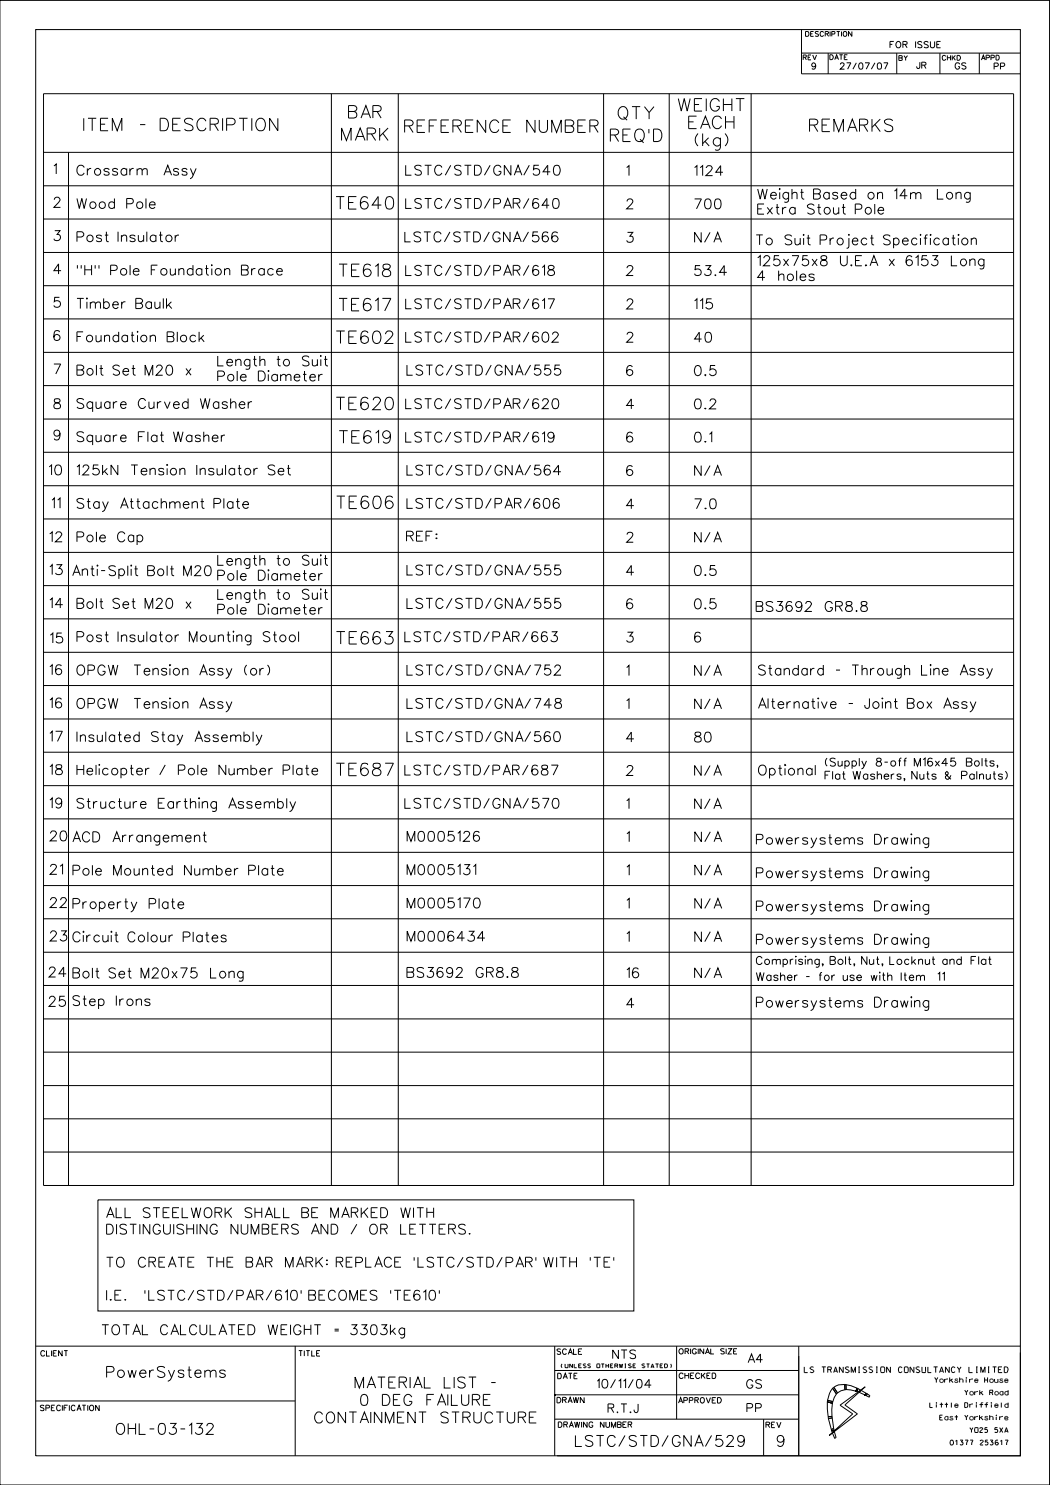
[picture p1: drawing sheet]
<svg xmlns="http://www.w3.org/2000/svg" width="210mm" height="297mm" viewBox="0 0 210 297" stroke-linecap="round" stroke-linejoin="round" font-family="sans-serif">
<g fill="none" stroke="#000" stroke-width=".2">
<path d="M0 .1h209.9v296.9h-209.9zM7.1 5.9h197v285.3h-197zM8.7 18.7h194v218.4h-194zM66.3 18.7v218.4M79.7 18.7v218.4M120.7 18.7v218.4M133.8 18.7v218.4M150.2 18.7v218.4M160.3 10.6h43.8M160.3 5.9v8.9h43.8M165.6 10.6v4.2M179.4 10.6v4.2"/>
<path d="M188 10.6v4.2M195.9 10.6v4.2M8.7 30.5h194M8.7 37.2h194M13.7 30.5v206.6M155.8 37.8h.2l-.1 .1zM8.7 43.8h194M8.7 50.5h194M8.7 57.1h194M17.4 59.6v.2zM42.4 52.9v.2zM160.6 47h.2z"/>
<path d="M169.8 46.9v.2zM184.1 46.9v.2zM186.1 46.9l.1 .1-.1 .1zM191.7 46.9l.1 .1-.1 .1zM8.7 63.8h194M8.7 70.5h194M8.7 77.1h194M27.5 66.3v.2zM64.1 71.2h.1zM126.5 73.4a.54 .54 0 0 0-.9-.2 1.21 1.21 0 0 0 .3 1.9 .63 .63 0 0 0 .7-.5 .63 .63 0 0 0-.6-.7 .63 .63 0 0 0-.7 .6M8.7 83.8h194M8.7 90.5h194"/>
<path d="M8.7 97.1h194M33.3 93h.2zM126.5 86.7a.59 .59 0 0 0-.9-.2 1.53 1.53 0 0 0 0 1.8 .61 .61 0 0 0 .9-.3 .61 .61 0 0 0-.4-.8 .61 .61 0 0 0-.8 .6M8.7 103.8h194M8.7 110.5h194M8.7 117.1h194M19.5 113l.1 .1-.1 .1zM26.2 113v.2zM64.1 117.8h.1v.2zM64.1 111h.1v.2zM8.7 123.8h194M8.7 130.5h194"/>
<path d="M8.7 137.1h194M33.9 139.7h.2zM34 132.9l.1 .1-.1 .1zM46.7 126.2v.2zM126.5 120a.54 .54 0 0 0-.9-.1 1.21 1.21 0 0 0 .3 1.9 .63 .63 0 0 0 .7-.6 .63 .63 0 0 0-.6-.7 .63 .63 0 0 0-.7 .6M163.5 139.7h.2zM176.3 139.7h.3zM186 133h.2l-.1 .1zM8.7 143.8h194M8.7 150.4h194M8.7 157.1h194M19.8 153h.1z"/>
<path d="M39.8 159.5v.3l-.1-.1zM157 152.9l.1 .1-.1 .1zM8.7 163.8h194M8.7 170.5h194M8.7 177.1h194M182.1 166.9h.3zM182.1 173.6l.2-.2 .1 .2zM8.7 183.8h194M8.7 190.4h194M8.7 197.1h194M16.7 186.3l.1 .1-.1 .1zM22.3 186.3l.1 .1-.1 .1z"/>
<path d="M159.1 191.3h.1zM161 191.3h.1zM175.9 194.5h.1zM182.1 180.2h.3zM182.1 186.8h.3l-.1 .2zM182.1 199.4h.3l-.1 .1zM8.7 203.8h194M8.7 210.4h194M8.7 217.1h194M8.7 223.8h194M8.7 230.4h194M19.6 240h107.2v22.2h-107.2z"/>
<path d="M7.1 269.2h197M59 269.2v22M110.9 279h48.9M110.9 274.1h48.9M110.9 269.2v22M135.3 269.2v14.6M159.8 269.2v22M166.5 277.7l-.6 1-.4 1.4M166.5 277.7l.8 1.1M166.5 277.7h.1M166.8 277.5l-.3 .2M166.8 277.5h.1"/>
<path d="M166.8 277.5l.7 1.1M167.3 278.8l-.7 1.5M167.3 278.8h.1M167.5 278.6h.1M167.5 278.6l-.2 .2M168.9 276.9a2.62 2.62 0 0 0-2.1 .6M168.9 276.9l.1 1.1M168.9 276.9h.1M168.9 276.9h.3M169 278l-.8 .2-.7 .4M169 278h.1M169.2 276.9l1 .2 1.1 .5"/>
<path d="M169.2 276.9h.1M169.2 276.9v1M169.2 277.9l2 .3M169.2 277.9l-.2 .1M171.2 278.2h.1M171.2 278.2l.3 .1M171.3 277.6h.1M171.3 277.6l-.1 .6M171.3 277.6l.3 .1M171.5 278.3h.1M171.6 277.7l-.1 .6M171.6 277.7h.1"/>
<path d="M171.6 277.7l.6 .3-.6 .4-.1-.1M173 279h.1M173 279l.3 .1M173.2 278.6l-1-.5-.4 .4 1.2 .5M173.2 278.6h.1M173.2 278.6l-.2 .4M173.2 278.6l.2 .2M173.3 279.1h.1M173.3 279.1l.5 .3 .2-.3M173.4 278.8h.1M173.4 278.8l-.1 .3M173.4 278.8l.6 .3"/>
<path d="M174 279.1h.1M204.1 270.5v20.7h-92.7M7.1 280.2h51.9M110.9 283.8h48.9M152.7 283.8v7.4M165.5 280.4l.1 2.9M165.5 280.4l1 .3M165.5 280.4h.1M165.5 280.1v.3M165.5 280.1h.1M165.5 280.1l1.1 .2M165.6 283.3h.1"/>
<path d="M165.6 283.3l.1 .4M165.7 283.7h.1M165.7 283.7l.6 2.2M166.3 285.9h.1M166.3 285.9l.1 .3M166.4 286.2h.1M166.4 283.3h.1M166.4 283.3h-.8M166.4 283.3v.3M166.4 283.6h.1M166.4 283.6l-.7 .1M166.4 283.6l.3 2.1"/>
<path d="M166.5 280.7l-.1 2.6M166.5 280.7h.1M166.6 280.3h.1M166.6 280.3l-.1 .4M166.7 285.7h.1M166.7 285.7l-.4 .2M166.7 285.7l.1 .3M166.8 286l.1 .2-.4 .3-.1-.3M166.8 286h.1M166.8 286l-.4 .2M166.9 287.7h.1M167.2 287.5l-.3-1.2-.4 .3 .4 1.1"/>
<path d="M167.2 287.5l-.3 .2M167.2 287.5h.1M168 281l5-3.6-4 3.6 2.5 1.8-5.7 4.3 4.7-4.3z"/>
</g>
<g fill="#000">
<path d="M110.8 278.8h.3v.3h-.3z" fill-rule="evenodd"/>
<path d="M171.1 278.1h.3v.3h-.3z" fill-rule="evenodd"/>
<path d="M172.9 278.9h.3v.3h-.3z" fill-rule="evenodd"/>
</g>
<g font-size="2.5">
<text x="69.7" y="23.6">BAR</text>
<text x="123.7" y="23.8">QTY</text>
<text x="135.7" y="22.2">WEIGHT</text>
<text x="16.8" y="26.2">ITEM - DESCRIPTION</text>
<text x="68.3" y="28.1">MARK</text>
<text x="81" y="26.5">REFERENCE NUMBER</text>
<text x="122.1" y="28.3">REQ’D</text>
<text x="137.7" y="25.7">EACH</text>
<text x="139" y="29.2">(kg)</text>
<text x="161.9" y="26.3">REMARKS</text>
<text x="67.2" y="41.8">TE640</text>
<text x="67.8" y="55.3">TE618</text>
<text x="67.8" y="62.2">TE617</text>
<text x="67.3" y="68.7">TE602</text>
<text x="67.3" y="81.9">TE620</text>
<text x="67.9" y="88.6">TE619</text>
<text x="67.3" y="101.7">TE606</text>
<text x="67.3" y="128.8">TE663</text>
<text x="67.3" y="155.1">TE687</text>
</g>
<g font-size="2.2">
<text x="21.3" y="275.5">PowerSystems</text>
<text x="71.1" y="277.6">MATERIAL LIST -</text>
<text x="72.1" y="281.1">0 DEG FAILURE</text>
<text x="23.3" y="286.9">OHL-03-132</text>
<text x="63" y="284.6">CONTAINMENT STRUCTURE</text>
<text x="115.1" y="289.3">LSTC/STD/GNA/529</text>
<text x="155.4" y="289.3">9</text>
</g>
<g font-size="2">
<text x="10.8" y="34.8">1</text>
<text x="15.4" y="35">Crossarm Assy</text>
<text x="81.2" y="35">LSTC/STD/GNA/540</text>
<text x="125.3" y="35.1">1</text>
<text x="138.9" y="35.1">1124</text>
<text x="10.8" y="41.5">2</text>
<text x="15.4" y="41.7">Wood Pole</text>
<text x="81.2" y="41.7">LSTC/STD/PAR/640</text>
<text x="125.3" y="41.8">2</text>
<text x="138.9" y="41.8">700</text>
<text x="151.6" y="39.8">Weight Based on 14m Long</text>
<text x="151.6" y="42.8">Extra Stout Pole</text>
<text x="10.8" y="48.1">3</text>
<text x="15.4" y="48.3">Post Insulator</text>
<text x="81" y="48.4">LSTC/STD/GNA/566</text>
<text x="125.3" y="48.5">3</text>
<text x="138.9" y="48.5">N/A</text>
<text x="151.2" y="49">To Suit Project Specification</text>
<text x="151.6" y="53.1">125x75x8 U.E.A x 6153 Long</text>
<text x="10.8" y="54.8">4</text>
<text x="15.4" y="55">&quot;H&quot; Pole Foundation Brace</text>
<text x="81.2" y="55.1">LSTC/STD/PAR/618</text>
<text x="125.3" y="55.1">2</text>
<text x="138.9" y="55.1">53.4</text>
<text x="151.6" y="56.1">4 holes</text>
<text x="10.8" y="61.5">5</text>
<text x="15.4" y="61.7">Timber Baulk</text>
<text x="81.2" y="61.8">LSTC/STD/PAR/617</text>
<text x="125.3" y="61.8">2</text>
<text x="138.9" y="61.8">115</text>
<text x="10.8" y="68.1">6</text>
<text x="15.4" y="68.4">Foundation Block</text>
<text x="81.2" y="68.4">LSTC/STD/PAR/602</text>
<text x="125.3" y="68.4">2</text>
<text x="138.9" y="68.4">40</text>
<text x="10.8" y="74.8">7</text>
<text x="15.4" y="75">Bolt Set M20 x</text>
<text x="43.6" y="73.2">Length to Suit</text>
<text x="43.6" y="76.2">Pole Diameter</text>
<text x="81.4" y="75">LSTC/STD/GNA/555</text>
<text x="138.9" y="75.1">0.5</text>
<text x="10.8" y="81.7">8</text>
<text x="15.4" y="81.7">Square Curved Washer</text>
<text x="81.2" y="81.8">LSTC/STD/PAR/620</text>
<text x="125.3" y="81.8">4</text>
<text x="138.9" y="81.8">0.2</text>
<text x="10.8" y="88">9</text>
<text x="15.4" y="88.4">Square Flat Washer</text>
<text x="81.2" y="88.4">LSTC/STD/PAR/619</text>
<text x="138.9" y="88.4">0.1</text>
<text x="9.9" y="95">10</text>
<text x="15.4" y="95">125kN Tension Insulator Set</text>
<text x="81.4" y="95">LSTC/STD/GNA/564</text>
<text x="125.3" y="95.1">6</text>
<text x="138.9" y="95.1">N/A</text>
<text x="10.4" y="101.6">11</text>
<text x="15.4" y="101.7">Stay Attachment Plate</text>
<text x="81.4" y="101.7">LSTC/STD/PAR/606</text>
<text x="125.3" y="101.8">4</text>
<text x="138.9" y="101.8">7.0</text>
<text x="10" y="108.4">12</text>
<text x="15.4" y="108.4">Pole Cap</text>
<text x="43.6" y="113">Length to Suit</text>
<text x="81.3" y="108.3">REF:</text>
<text x="125.3" y="108.4">2</text>
<text x="138.9" y="108.4">N/A</text>
<text x="10" y="114.9">13</text>
<text x="14.6" y="115.1">Anti-Split Bolt M20</text>
<text x="43.6" y="119.9">Length to Suit</text>
<text x="43.6" y="116">Pole Diameter</text>
<text x="81.4" y="115">LSTC/STD/GNA/555</text>
<text x="125.3" y="115.1">4</text>
<text x="138.9" y="115.1">0.5</text>
<text x="10" y="121.6">14</text>
<text x="15.4" y="121.7">Bolt Set M20 x</text>
<text x="43.6" y="122.9">Pole Diameter</text>
<text x="81.4" y="121.7">LSTC/STD/GNA/555</text>
<text x="138.9" y="121.8">0.5</text>
<text x="151.2" y="122.3">BS3692 GR8.8</text>
<text x="10.1" y="128.6">15</text>
<text x="15.4" y="128.3">Post Insulator Mounting Stool</text>
<text x="81" y="128.3">LSTC/STD/PAR/663</text>
<text x="125.3" y="128.4">3</text>
<text x="138.9" y="128.4">6</text>
<text x="10" y="134.9">16</text>
<text x="15.4" y="135">OPGW Tension Assy (or)</text>
<text x="81.4" y="135">LSTC/STD/GNA/752</text>
<text x="125.3" y="135.1">1</text>
<text x="138.9" y="135.1">N/A</text>
<text x="151.7" y="135">Standard - Through Line Assy</text>
<text x="10" y="141.6">16</text>
<text x="15.4" y="141.7">OPGW Tension Assy</text>
<text x="81.4" y="141.7">LSTC/STD/GNA/748</text>
<text x="125.3" y="141.8">1</text>
<text x="138.9" y="141.8">N/A</text>
<text x="151.7" y="141.7">Alternative - Joint Box Assy</text>
<text x="10" y="148.3">17</text>
<text x="15.4" y="148.3">Insulated Stay Assembly</text>
<text x="81.4" y="148.3">LSTC/STD/GNA/560</text>
<text x="125.3" y="148.4">4</text>
<text x="138.9" y="148.4">80</text>
<text x="10" y="154.9">18</text>
<text x="15.4" y="155">Helicopter / Pole Number Plate</text>
<text x="81" y="155">LSTC/STD/PAR/687</text>
<text x="125.3" y="155.1">2</text>
<text x="138.9" y="155.1">N/A</text>
<text x="151.7" y="155">Optional</text>
<text x="10" y="161.6">19</text>
<text x="15.4" y="161.7">Structure Earthing Assembly</text>
<text x="81" y="161.7">LSTC/STD/GNA/570</text>
<text x="125.3" y="161.8">1</text>
<text x="138.9" y="161.8">N/A</text>
<text x="10" y="168.2">20</text>
<text x="14.6" y="168.4">ACD Arrangement</text>
<text x="81.4" y="168.3">M0005126</text>
<text x="125.4" y="168.4">1</text>
<text x="139" y="168.4">N/A</text>
<text x="151.3" y="168.9">Powersystems Drawing</text>
<text x="10" y="174.9">21</text>
<text x="14.6" y="175">Pole Mounted Number Plate</text>
<text x="81.4" y="174.9">M0005131</text>
<text x="125.4" y="175">1</text>
<text x="139" y="175">N/A</text>
<text x="151.3" y="175.5">Powersystems Drawing</text>
<text x="10" y="181.5">22</text>
<text x="14.6" y="181.7">Property Plate</text>
<text x="81.4" y="181.6">M0005170</text>
<text x="125.4" y="181.7">1</text>
<text x="139" y="181.7">N/A</text>
<text x="151.3" y="182.2">Powersystems Drawing</text>
<text x="10" y="188.2">23</text>
<text x="14.6" y="188.4">Circuit Colour Plates</text>
<text x="81.4" y="188.3">M0006434</text>
<text x="125.4" y="188.4">1</text>
<text x="139" y="188.4">N/A</text>
<text x="151.3" y="188.9">Powersystems Drawing</text>
<text x="9.8" y="195.4">24</text>
<text x="14.6" y="195.6">Bolt Set M20x75 Long</text>
<text x="81.4" y="195.5">BS3692 GR8.8</text>
<text x="125.4" y="195.6">16</text>
<text x="139" y="195.6">N/A</text>
<text x="9.8" y="201.3">25</text>
<text x="14.6" y="201.1">Step Irons</text>
<text x="125.4" y="201.6">4</text>
<text x="151.3" y="201.4">Powersystems Drawing</text>
<text x="21.3" y="243.5">ALL STEELWORK SHALL BE MARKED WITH</text>
<text x="21.3" y="246.8">DISTINGUISHING NUMBERS AND / OR LETTERS.</text>
<text x="21.3" y="253.5">TO CREATE THE BAR MARK: REPLACE ’LSTC/STD/PAR’ WITH ’TE’</text>
<text x="21.3" y="260.1">I.E.</text>
<text x="28.7" y="260.1">’LSTC/STD/PAR/610’ BECOMES ’TE610’</text>
<text x="20.4" y="266.9">TOTAL CALCULATED WEIGHT = 3303kg</text>
</g>
<g font-size="1.7">
<text x="122.5" y="271.7">NTS</text>
<text x="149.6" y="272.5">A4</text>
<text x="119.5" y="277.6">10/11/04</text>
<text x="149.3" y="277.7">GS</text>
<text x="121.6" y="282.5">R.T.J</text>
<text x="149.4" y="282.4">PP</text>
</g>
<g font-size="1.6">
<text x="165" y="153.2">(Supply 8-off M16x45 Bolts,</text>
<text x="165" y="155.9">Flat Washers, Nuts &amp; Palnuts)</text>
<text x="151.3" y="192.9">Comprising, Bolt, Nut, Locknut and Flat</text>
<text x="151.3" y="196.1">Washer - for use with Item 11</text>
</g>
<g font-size="1.3">
<text x="178" y="9.6">FOR ISSUE</text>
<text x="162.4" y="13.8">9</text>
<text x="168" y="13.8">27/07/07</text>
<text x="183.4" y="13.7">JR</text>
<text x="191" y="13.8">GS</text>
<text x="198.8" y="13.9">PP</text>
</g>
<text font-size="1.2" x="160.9" y="274.5">LS TRANSMISSION CONSULTANCY LIMITED</text>
<g font-size="1.1">
<text x="8.2" y="271.2">CLIENT</text>
<text x="59.8" y="271.2">TITLE</text>
<text x="111.4" y="270.9">SCALE</text>
<text x="111.6" y="275.7">DATE</text>
<text x="135.8" y="270.8">ORIGINAL SIZE</text>
<text x="135.9" y="275.7">CHECKED</text>
<text x="111.4" y="280.6">DRAWN</text>
<text x="135.7" y="280.6">APPROVED</text>
<text x="8.1" y="282.1">SPECIFICATION</text>
<text x="111.7" y="285.5">DRAWING NUMBER</text>
<text x="153.2" y="285.5">REV</text>
</g>
<g font-size="1">
<text x="160.6" y="12">REV</text>
<text x="161.1" y="7.3">DESCRIPTION</text>
<text x="166" y="11.9">DATE</text>
<text x="179.8" y="12.1">BY</text>
<text x="188.4" y="12">CHKD</text>
<text x="196.3" y="12">APPD</text>
<text x="186" y="281.5">Little Driffield</text>
<text x="186.9" y="276.5">Yorkshire House</text>
<text x="193" y="279">York Road</text>
<text x="187.9" y="284">East Yorkshire</text>
<text x="194" y="286.5">YO25 5XA</text>
<text x="190" y="289">01377 253617</text>
</g>
<text font-size=".8" x="112.1" y="273.6">(UNLESS OTHERWISE STATED)</text>
</svg>
